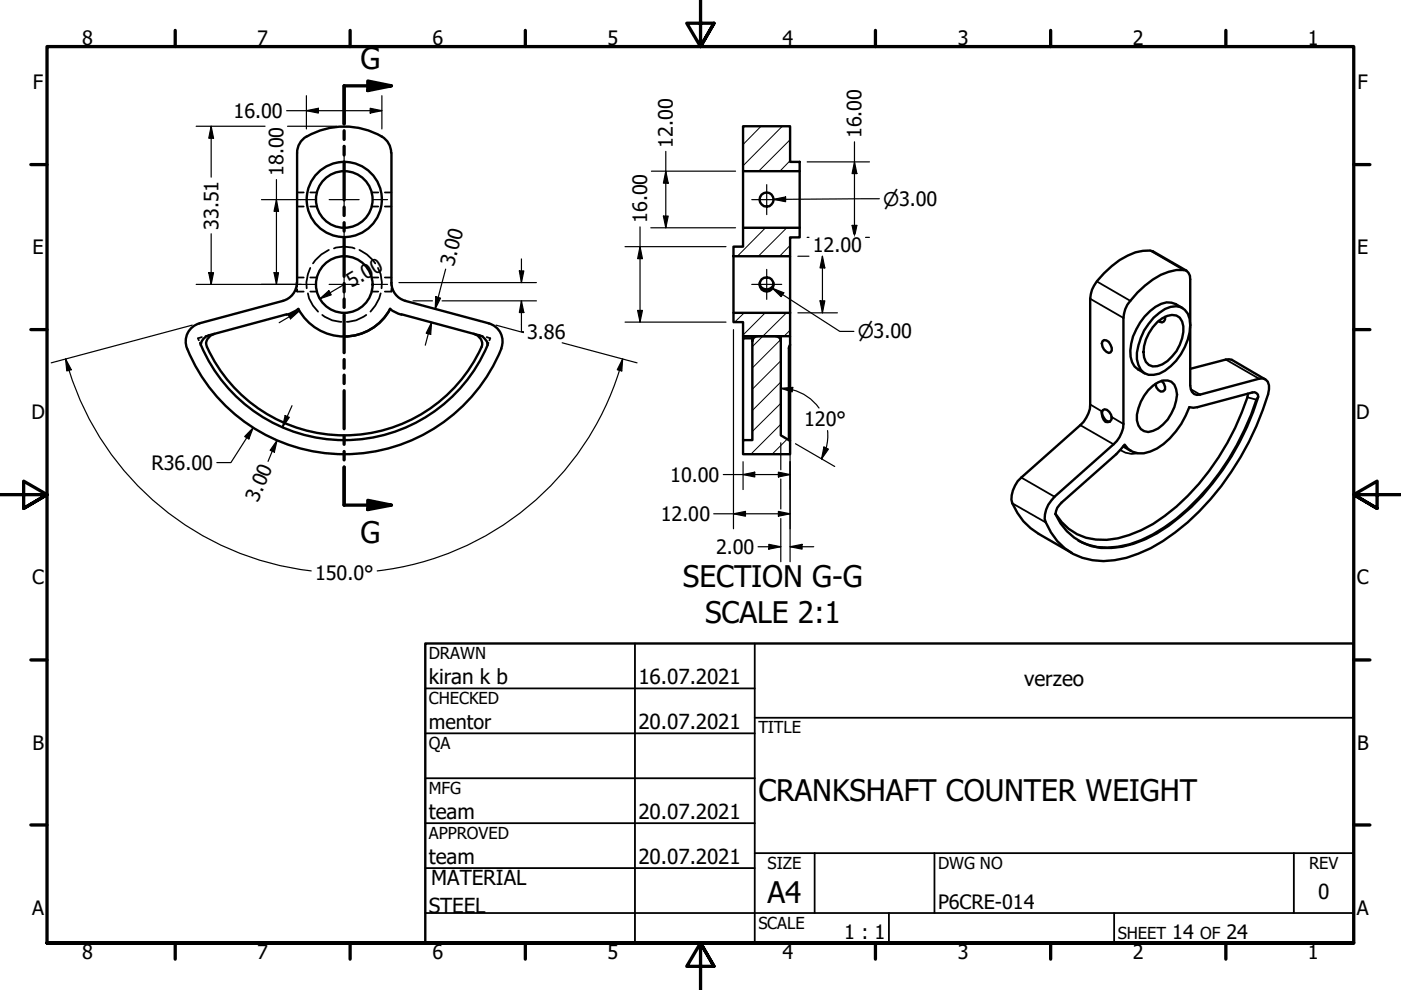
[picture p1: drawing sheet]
<svg xmlns="http://www.w3.org/2000/svg" width="297mm" height="210mm" viewBox="0 0 297 210" stroke-linecap="round" stroke-linejoin="round" font-family="sans-serif">
<!-- layer: Hatch (ANSI) -->
<g fill="none" stroke="#000" stroke-width=".21">
<path d="M161.4 26.8l-3.9 3.8M165.9 26.8l-8.4 8.4M167.5 34.1l-2.1 2.2M167.5 29.6l-6.7 6.7M157.8 48.3l-.3 .3M162.3 48.3l-6 6M166.8 48.3l-6 6M167.5 52l-2.2 2.3M169.5 50.1l-.2 .2M157.8 66.3l-2 2M162.2 66.3l-4.7 4.7M165.5 72l-6 6"/>
<path d="M165.5 76.5l-6 6M166.8 66.3l-7.3 7.2M167.5 70l-1.3 1.3M157.7 93.3l-.2 .2M165.5 90l-6.3 6.3M165.5 85.5l-6 6M165.5 81l-6 6M166.9 93.1l-3.2 3.2"/>
</g>
<!-- layer: Hidden (ANSI) -->
<g fill="none" stroke="#000" stroke-width=".38">
<path d="M63 59.9v.1M63 43.8h1.4M63 40.8h1.4M63 58.8h1.4M65.8 56.8l-.5 1.3-.3 1.8v1.2M65.8 43.8h1.4M65.8 40.8h1.4M65.8 58.8h1.4M69.7 53a8 8 0 0 0-3.3 2.9M70.8 52.7a6.5 6.5 0 0 1 4.4 0M76.2 53a8 8 0 0 1 3.4 2.9M78.8 43.8h1.4"/>
<path d="M78.8 40.8h1.4M78.8 58.8h1.4M80.1 56.8l.6 1.3 .3 1.8-.1 1.2M81.6 43.8h1.4M81.6 40.8h1.4M81.6 58.8h1.4M83 59.9v.7M42.4 72.7l.1 .4M42.8 71.5l-.8 .2 .2 .5M44.3 71.1l-.7 .2M62.5 61.7h.2M62.9 61.7h.1"/>
<path d="M63 60.2v.6M63 61.3v.5h1.4M65.3 62.2l.2 1.1 .9 1.5 1 1.3M65.8 61.8h1.4M68.3 66.8a6.5 6.5 0 0 0 4.1 1.4M77.7 66.8a6.8 6.8 0 0 1-4.2 1.4M78.8 61.8h1.4M80.7 62.2l-.3 1.1-.8 1.5-1.1 1.3M83 61.2v.6M83.1 61.6l-.1 .2h-1.4M83.2 61.4l-.1 .1M101.6 71.1l.8 .2"/>
<path d="M103.2 71.5l.7 .2-.1 .5M103.6 72.7l-.2 .4"/>
</g>
<!-- layer: Visible (ANSI) -->
<g fill="none" stroke="#000" stroke-width=".51">
<path d="M63 32.4v27.5M65 29a4 4 0 0 0-2 3.4M65 29a16 16 0 0 1 16 0M80.9 29a4 4 0 0 1 2 3.4M83 32.4v27.5M157.5 26.8h10v7.5h2v2h-12zM157.5 36.3v12M169.5 36.3v12M62.9 59.9a4 4 0 0 1-2.9 3.9l-17.7 4.8a4 4 0 0 0-2.6 5.3M83 59.9a4 4 0 0 0 2.9 3.9l17.7 4.8a4 4 0 0 1 2.7 5.3M155.5 54.3v12M157.5 48.3h12v2h-2v4h-12v-2h2z"/>
<path d="M161.1 59.9a1.43 1.43 0 0 0 1.4 1.5 1.43 1.43 0 0 0 1.5-1.5M167.5 54.3v12M251.5 57.4l-7-4.1a7.7 7.7 0 0 0-5.4 .9 17.7 17.7 0 0 0-7.6 7.2l-.4 1.9v22.5a6.1 6.1 0 0 1-2.1 4.3l-12.5 11.2a5.7 5.7 0 0 0-1.9 5.4 13.2 13.2 0 0 0 5.6 6.5l7.1 4.1M39.7 73.9a36 36 0 0 0 33.3 22.4 36 36 0 0 0 33.3-22.4M45.5 70.8a2.04 2.04 0 0 0-1.6 2.8 31.9 31.9 0 0 0 29.3 18.7 31.9 31.9 0 0 0 29-19.2 2.27 2.27 0 0 0-1.7-2.3M60.8 66.6l-16.5 4.5a2.45 2.45 0 0 0-1.8 2M63.2 65.5l-1.1 .7-1.3 .5M63.3 65.5a11 11 0 0 0 19.4 0M82.7 65.5l1.1 .7 1.3 .5M82.7 65.5a11 11 0 0 1-9.7 5.8M85.2 66.6l16.4 4.5a2.45 2.45 0 0 1 1.8 2 33 33 0 0 1-30.4 20.2 33 33 0 0 1-30.4-20.1M155.5 66.3h12v5h-10v-3h-2z"/>
<path d="M157.5 71.3v.4M159.5 72.3a1.09 1.09 0 0 1 1-1h4a1.09 1.09 0 0 1 1 1M159.5 72.3v21h-2v3h10v-3h-.2l-1.8-1v-20M159.5 71.7h-2v21.6M159.5 71.3v1M165.5 71.3v1M167.5 73.1l-.2 .7v19.5M167.5 71.3v22M233.7 72.4l.4-.3a1.72 1.72 0 0 1 1.6 1.7v.5l-.2 .4-.4 .1a2.08 2.08 0 0 1-1.4-2.4zM241.2 62a15.4 15.4 0 0 1 8.2-4.8h1.6a1.7 1.7 0 0 1 1.3 2v22.5a1.73 1.73 0 0 0 2.1 2l12.6-3.4a1.56 1.56 0 0 1 2 1.4v.9a58.1 58.1 0 0 1-19.8 30.3 26.7 26.7 0 0 1-15.3 6.1 12.7 12.7 0 0 1-12.4-9 6.3 6.3 0 0 1 2.1-4.7l12.5-11.1a6.1 6.1 0 0 0 2.1-4.3v-22.5a5.8 5.8 0 0 1 1.4-3.6zM244.6 67.3a6.6 6.6 0 0 1 4.8-2.4 3.1 3.1 0 0 1 2.8 2.7 11.9 11.9 0 0 1-6.4 11.6 3.1 3.1 0 0 1-4.4-1.8 7.7 7.7 0 0 1 .5-5.7l.7-1.6zM245.4 68.3a4.3 4.3 0 0 1 4-1.4 3.1 3.1 0 0 1 1.5 3.5 8.5 8.5 0 0 1-5.5 7.2 2.21 2.21 0 0 1-2.8-1.8 8.7 8.7 0 0 1 2.8-7.5z"/>
<path d="M247 67.2v.5l-.2 .5-.4 .2-.7-.4M250.7 65.3a4.4 4.4 0 0 0-5.7-.2 12.3 12.3 0 0 0-5.3 10.6 4.1 4.1 0 0 0 3 3.5M252.3 78.2l8.3-2 .6 .1 7 4.1M233.6 87.5l.2-.5 .4-.2a1.91 1.91 0 0 1 1.5 1.9M235.7 88.4l-.1 .5-.3 .5h-.9a2.68 2.68 0 0 1-.8-2.2 2.31 2.31 0 0 0 1.3 2.2h.4M238.1 94.7l1.7 .9M243.5 82.7a5 5 0 0 1 4.1-2l.7 .2a3.8 3.8 0 0 1 1.1 4 8.5 8.5 0 0 1-4.9 6.4 2.4 2.4 0 0 1-3.5-2.2 9.4 9.4 0 0 1 2.5-6.4zM246.3 80.7l.5 .6 .2 .7v.6l-.4 .4a1.48 1.48 0 0 1-1.6-1.6M264.5 83.5v.4a52 52 0 0 1-17.5 25.5 24.6 24.6 0 0 1-12.4 5.1 11.3 11.3 0 0 1-10.8-5.6M266.8 84.2a53.6 53.6 0 0 1-19 27.3 22.3 22.3 0 0 1-14.4 4.7 11.9 11.9 0 0 1-9.6-7.2 3.4 3.4 0 0 1 1.2-2.4l11.7-10.3 1.7-2a4.2 4.2 0 0 0 5.5 1.4 15.4 15.4 0 0 0 8.3-9.4l.8 .2 .9-.2 11.6-3.1a.88 .88 0 0 1 1.2 .4 .88 .88 0 0 1-.3 1.1 52.6 52.6 0 0 1-19.5 27.1 20.6 20.6 0 0 1-14.3 4.2l-2-.5-1.9-.8"/>
<circle cx="73" cy="42.3" r="8"/>
<circle cx="73" cy="42.3" r="6"/>
<circle cx="162.5" cy="42.3" r="1.48"/>
<circle cx="73" cy="60.3" r="6"/>
<circle cx="162.5" cy="60.3" r="1.48"/>
</g>
<!-- layer: Visible Narrow (ANSI) -->
<path d="M232.5 59.7l7.1 4.1M243.8 53.1l7.2 4.1M231.1 63.3l7.1 4.1M259.9 76.2l7.1 4.1M229 90.1l7.1 4.1M231.1 85.8l2.5 1.4M235.7 88.4l2.5 1.5M237.5 95.4l1.1 .6 1.3 .2 1.4-.1M252.5 82.5l1.9 1.2M264.5 84.2l1.9 .5M214.6 106.7l7.1 4.1M216.5 101.3l7.1 4" fill="none" stroke="#000" stroke-width=".38"/>
<!-- layer: Section Line (ANSI) -->
<g fill="none" stroke="#000" stroke-width=".7">
<path d="M78 17.2l5 1-5 1zM83 18.2h-10v8.1M73 27.7v1.9M73 31v1.9M73 34.3v8.1M73 43.9v1.8M73 47.2v1.8M73 50.5v8.1M73 60.1v1.8M73 63.4v1.8M73 66.7v8.1M73 76.2v1.9"/>
<path d="M73 79.5v1.8M73 82.8v8.1M73 92.4v1.8M73 95.7v1.8M73 99v8.1h10M78 106.1l5 1-5 .9z"/>
</g>
<g fill="#000">
<path d="M78 17.2l5 1-5 1z" fill-rule="evenodd"/>
<path d="M78 106.1l5 1-5 .9z" fill-rule="evenodd"/>
</g>
<!-- layer: Border (ANSI) -->
<g fill="none" stroke="#000" stroke-width=".7">
<path d="M148.5 -.1v10l-2.9-5h5.8l-2.9 5 2.9-5M37.1 6.4v3.5M74.2 6.4v3.5M111.4 6.4v3.5M185.6 6.4v3.5M222.8 6.4v3.5M259.9 6.4v3.5M6.5 34.9h3.5M287 34.9h3.4M6.5 69.9h3.5M287 69.9h3.4M0 104.9h10l-5-2.9v5.8l5-2.9-5 2.9"/>
<path d="M297 104.9h-10l5-2.9v5.8l-5-2.9 5 2.9M6.5 139.9h3.5M287 139.9h3.4M6.5 174.9h3.5M287 174.9h3.4M10 199.9v-190h277v190h-277h277M37.1 199.9v3.5M74.2 199.9v3.5M111.4 199.9v3.5M185.6 199.9v3.5M222.8 199.9v3.5M259.9 199.9v3.5"/>
<path d="M151.4 204.9l-2.9-5 2.9 5h-5.8l2.9-5v10"/>
</g>
<!-- layer: Title (ANSI) -->
<g fill="none" stroke="#000" stroke-width=".38">
<path d="M134.6 136.4v63.5M160 136.4v63.5M90.2 146h69.8M90.2 155.5h69.8M160 152.2h127M90.2 165h69.8M90.2 174.5h69.8M90.2 193.6h196.8M90.2 184.1h69.8M160 180.9h127M172.7 180.9v12.7M188.5 193.6v6.3"/>
<path d="M198.1 180.9v12.7M236.2 193.6v6.3M274.3 180.9v12.7"/>
</g>
<path d="M90.2 136.4h196.8v63.5h-196.8z" fill="none" stroke="#000" stroke-width=".51"/>
<!-- layer: Center Mark (ANSI) -->
<g fill="none" stroke="#000" stroke-width=".25">
<path d="M73 33.1v3M73 39.2v6.3M162.6 39.2v6.3M63.8 42.3h3M69.8 42.3h6.3M73 48.5v5.6M73 57.1v6.4M79.1 42.3h3.1M159.4 42.3h6.3M162.6 57.1v6.4M63.8 60.3h3M69.8 60.3h6.3"/>
<path d="M73 66.5v3M79.1 60.3h3.1M159.4 60.3h6.3"/>
</g>
<!-- layer: Dimension (ANSI) -->
<g fill="none" stroke="#000" stroke-width=".25">
<path d="M41.6 26.8h14.6M44.8 26.8l.5 2.5h-1zM44.8 26.8v10.8M58.6 38.1v22.2M60.8 23.5h20.2M61 26.8h10.4M65 23.5l2.5-.5v1zM65 20.3v7M78.5 23l2.5 .5-2.5 .5zM81 20.3v7M138.1 36.3h17.9M141.2 36.3l.5 2.5h-1z"/>
<path d="M141.2 32.1v16.2M171.1 34.3h13.2M181.2 34.3l.5 2.5h-1zM181.2 30.1v19.5M44.3 57.8h1l-.5 2.5zM44.8 49.6v10.7M55.4 42.3h8.4M58.1 57.8h1l-.5 2.5zM58.6 42.3l.5 2.5h-1zM84.6 59.9h29.1M94.5 57.1l-2.2 8.4M110.1 57.4h1l-.5 2.5z"/>
<path d="M110.6 54.9v5M132.5 52.3h21.4M135.7 52.3l.5 2.5h-1zM135.7 48.1v20.2M138 48.3h18M140.7 45.8h1l-.5 2.5zM164 42.3l2.6-.5v1zM169.2 54.3h2.3M171.1 50.3h.4M174.4 54.3l.5 2.5h-1zM174.4 54.3v12M181 49.6l-.3-1.8h1l-.4 1.8"/>
<path d="M183.5 50.3h.8M186.4 42.1l-22.4 .2M13.9 76.1l1.2 2.3-.9 .2zM13.9 76.1l.7 2.4M14.7 78.5a61.1 61.1 0 0 0 51.3 42.5M40.8 68.9l-29.9 8M41.6 60.3h22.2M61.1 66.7l2.4-.8-1.9 1.7zM63.5 65.9l-4.3 2.5M67.8 63.3l1.9-1.7 .5 .9zM73.1 60.2l-5.3 3.1M87.6 63.8h4.1"/>
<path d="M91.5 68.4l-.2 2.5-.9-.3zM91.5 68.4l-1.3 4.8M92.4 62.9l1 .3-1.1 2.3zM93.7 63.8h20M105.2 68.9l5.8 1.6M110.6 63.8l.5 2.5h-1zM110.6 63.8v6.5h.4M119.2 72.7l15.9 4.2M131.3 78.6a61.1 61.1 0 0 1-51.3 42.4M132 76.1l-.2 2.5-.9-.2zM132 76.1l-.7 2.4M132.5 68.3h21.4"/>
<path d="M135.2 65.8h1l-.5 2.5zM155.5 69.9v42.2M163.8 61.1l2.4 1-.6 .8zM163.8 61.1l14.3 9.2h2.9M169.2 66.3h8.3M173.9 63.8h1l-.5 2.5zM53.7 90.7l-.9 2.4-.9-.5zM53.7 90.7l-4.7 7.4h-3M58.7 93.4l-.5 2.5-.9-.4zM58.7 93.4l-1.9 4.4M60.5 88.1l.8 .4-1.4 2.1zM61.9 86l-2 4.6"/>
<path d="M157.5 97.9v5.9M165.5 82.3l2.6-.2-.1 1zM165.5 93.9v5.7M165.5 82.3l2.5 .3M167.5 94.9v24.2M168 82.6a10 10 0 0 1 5.6 3.9M168.7 94.1l8.3 4.8M174.7 94.8l.9 .4-1.4 2.1zM175.5 91.3v1.9a10 10 0 0 1-1.3 4.1M151.3 108.9h16.2M153.4 100.6h14.1M155.5 108.9l2.6-.5v1z"/>
<path d="M157.5 100.6l2.5-.5v1zM160.7 115.9h4.8M163 115.4l2.5 .5-2.5 .5zM165 100.1l2.5 .5-2.5 .5zM165 108.4l2.5 .5-2.5 .5zM165.5 101.6v6.3M165.5 110v9.1M167.5 115.9l2.6-.5v1zM167.5 115.9h5"/>
</g>
<g fill="#000">
<path d="M44.8 26.8l.5 2.5h-1z" fill-rule="evenodd"/>
<path d="M65 23.5l2.5-.5v1z" fill-rule="evenodd"/>
<path d="M78.5 23l2.5 .5-2.5 .5z" fill-rule="evenodd"/>
<path d="M141.2 36.3l.5 2.5h-1z" fill-rule="evenodd"/>
<path d="M181.2 34.3l.5 2.5h-1z" fill-rule="evenodd"/>
<path d="M44.3 57.8h1l-.5 2.5z" fill-rule="evenodd"/>
<path d="M58.1 57.8h1l-.5 2.5z" fill-rule="evenodd"/>
<path d="M58.6 42.3l.5 2.5h-1z" fill-rule="evenodd"/>
<path d="M110.1 57.4h1l-.5 2.5z" fill-rule="evenodd"/>
<path d="M135.7 52.3l.5 2.5h-1z" fill-rule="evenodd"/>
<path d="M140.7 45.8h1l-.5 2.5z" fill-rule="evenodd"/>
<path d="M164 42.3l2.6-.5v1z" fill-rule="evenodd"/>
<path d="M174.4 54.3l.5 2.5h-1z" fill-rule="evenodd"/>
<path d="M180.7 47.8h1l-.5 2.5z" fill-rule="evenodd"/>
<path d="M13.9 76.1l1.2 2.3-.9 .2z" fill-rule="evenodd"/>
<path d="M61.1 66.7l2.4-.8-1.9 1.7z" fill-rule="evenodd"/>
<path d="M67.8 63.3l1.9-1.7 .5 .9z" fill-rule="evenodd"/>
<path d="M91.5 68.4l-.2 2.5-.9-.3z" fill-rule="evenodd"/>
<path d="M92.4 62.9l1 .3-1.1 2.3z" fill-rule="evenodd"/>
<path d="M110.6 63.8l.5 2.5h-1z" fill-rule="evenodd"/>
<path d="M132 76.1l-.2 2.5-.9-.2z" fill-rule="evenodd"/>
<path d="M135.2 65.8h1l-.5 2.5z" fill-rule="evenodd"/>
<path d="M163.8 61.1l2.4 1-.6 .8z" fill-rule="evenodd"/>
<path d="M173.9 63.8h1l-.5 2.5z" fill-rule="evenodd"/>
<path d="M53.7 90.7l-.9 2.4-.9-.5z" fill-rule="evenodd"/>
<path d="M58.7 93.4l-.5 2.5-.9-.4z" fill-rule="evenodd"/>
<path d="M60.5 88.1l.8 .4-1.4 2.1z" fill-rule="evenodd"/>
<path d="M165.5 82.3l2.6-.2-.1 1z" fill-rule="evenodd"/>
<path d="M174.7 94.8l.9 .4-1.4 2.1z" fill-rule="evenodd"/>
<path d="M155.5 108.9l2.6-.5v1z" fill-rule="evenodd"/>
<path d="M157.5 100.6l2.5-.5v1z" fill-rule="evenodd"/>
<path d="M163 115.4l2.5 .5-2.5 .5z" fill-rule="evenodd"/>
<path d="M165 100.1l2.5 .5-2.5 .5z" fill-rule="evenodd"/>
<path d="M165 108.4l2.5 .5-2.5 .5z" fill-rule="evenodd"/>
<path d="M167.5 115.9l2.6-.5v1z" fill-rule="evenodd"/>
</g>
<g font-size="6.3">
<text x="76.5" y="14.6">G</text>
<text x="76.5" y="115.2">G</text>
<text x="144.8" y="124.4">SECTION G-G</text>
<text x="149.5" y="132">SCALE 2:1</text>
<text x="160.8" y="169.8">CRANKSHAFT COUNTER WEIGHT</text>
<text x="162.8" y="191.4">A4</text>
</g>
<g font-size="4.4">
<text x="90.9" y="145.1">kiran k b</text>
<text x="135.4" y="145.1">16.07.2021</text>
<text x="217.2" y="145.5">verzeo</text>
<text x="135.4" y="154.6">20.07.2021</text>
<text x="90.9" y="173.6">team</text>
<text x="135.4" y="173.6">20.07.2021</text>
<text x="90.9" y="183.2">team</text>
<text x="135.4" y="183.2">20.07.2021</text>
<text x="91.4" y="187.6">MATERIAL</text>
<text x="279.5" y="190.7">0</text>
<text x="90.9" y="193.5">STEEL</text>
</g>
<g font-size="4.2">
<text x="17.4" y="9.5">8</text>
<text x="54.5" y="9.5">7</text>
<text x="91.7" y="9.5">6</text>
<text x="128.8" y="9.5">5</text>
<text x="165.9" y="9.5">4</text>
<text x="203.1" y="9.5">3</text>
<text x="240.2" y="9.5">2</text>
<text x="277.3" y="9.5">1</text>
<text x="7" y="19">F</text>
<text x="287.8" y="19">F</text>
<text x="49.5" y="25">16.00</text>
<text x="182.7" y="29.3" transform="rotate(-90 182.7 29.3)">16.00</text>
<text x="142.7" y="31.3" transform="rotate(-90 142.7 31.3)">12.00</text>
<text x="60.1" y="37.3" transform="rotate(-90 60.1 37.3)">18.00</text>
<text x="137.2" y="47.3" transform="rotate(-90 137.2 47.3)">16.00</text>
<text x="6.9" y="53.9">E</text>
<text x="46.3" y="48.7" transform="rotate(-90 46.3 48.7)">33.51</text>
<text x="172.3" y="53.5">12.00</text>
<text x="287.7" y="53.9">E</text>
<text x="96.2" y="56.7" transform="rotate(-75 96.2 56.7)">3.00</text>
<text x="74.5" y="61.1" transform="rotate(-30 74.5 61.1)">5.00</text>
<text x="111.8" y="71.9">3.86</text>
<text x="6.7" y="88.9">D</text>
<text x="287.5" y="88.9">D</text>
<text x="170.5" y="90.4">120°</text>
<text x="32.1" y="99.6">R36.00</text>
<text x="54.7" y="106.6" transform="rotate(-67 54.7 106.6)">3.00</text>
<text x="142.1" y="102.1">10.00</text>
<text x="140.1" y="110.5">12.00</text>
<text x="151.8" y="117.4">2.00</text>
<text x="6.8" y="123.9">C</text>
<text x="66.8" y="123">150.0°</text>
<text x="287.7" y="123.9">C</text>
<text x="90.9" y="154.7">mentor</text>
<text x="6.9" y="158.9">B</text>
<text x="287.7" y="158.9">B</text>
<text x="6.8" y="193.9">A</text>
<text x="198.9" y="192.8">P6CRE-014</text>
<text x="287.7" y="193.9">A</text>
<text x="17.4" y="203.4">8</text>
<text x="54.5" y="203.4">7</text>
<text x="91.7" y="203.4">6</text>
<text x="128.8" y="203.4">5</text>
<text x="165.9" y="203.4">4</text>
<text x="179" y="199.2">1 : 1</text>
<text x="203.1" y="203.4">3</text>
<text x="240.2" y="203.4">2</text>
<text x="248.5" y="199.1">14</text>
<text x="260" y="199.1">24</text>
<text x="277.3" y="203.4">1</text>
</g>
<g font-size="4">
<text x="187.3" y="43.6">⌀3.00</text>
<text x="181.9" y="71.7">⌀3.00</text>
</g>
<g font-size="3.5">
<text x="90.9" y="139.7">DRAWN</text>
<text x="90.9" y="149.3">CHECKED</text>
<text x="160.8" y="155.5">TITLE</text>
<text x="90.9" y="158.8">QA</text>
<text x="90.9" y="168.3">MFG</text>
<text x="90.9" y="177.8">APPROVED</text>
<text x="162.8" y="184.2">SIZE</text>
<text x="198.9" y="184.2">DWG NO</text>
<text x="277.6" y="184.2">REV</text>
<text x="160.8" y="196.9">SCALE</text>
<text x="237" y="199.1">SHEET</text>
<text x="254.4" y="199.1">OF</text>
</g>
</svg>
